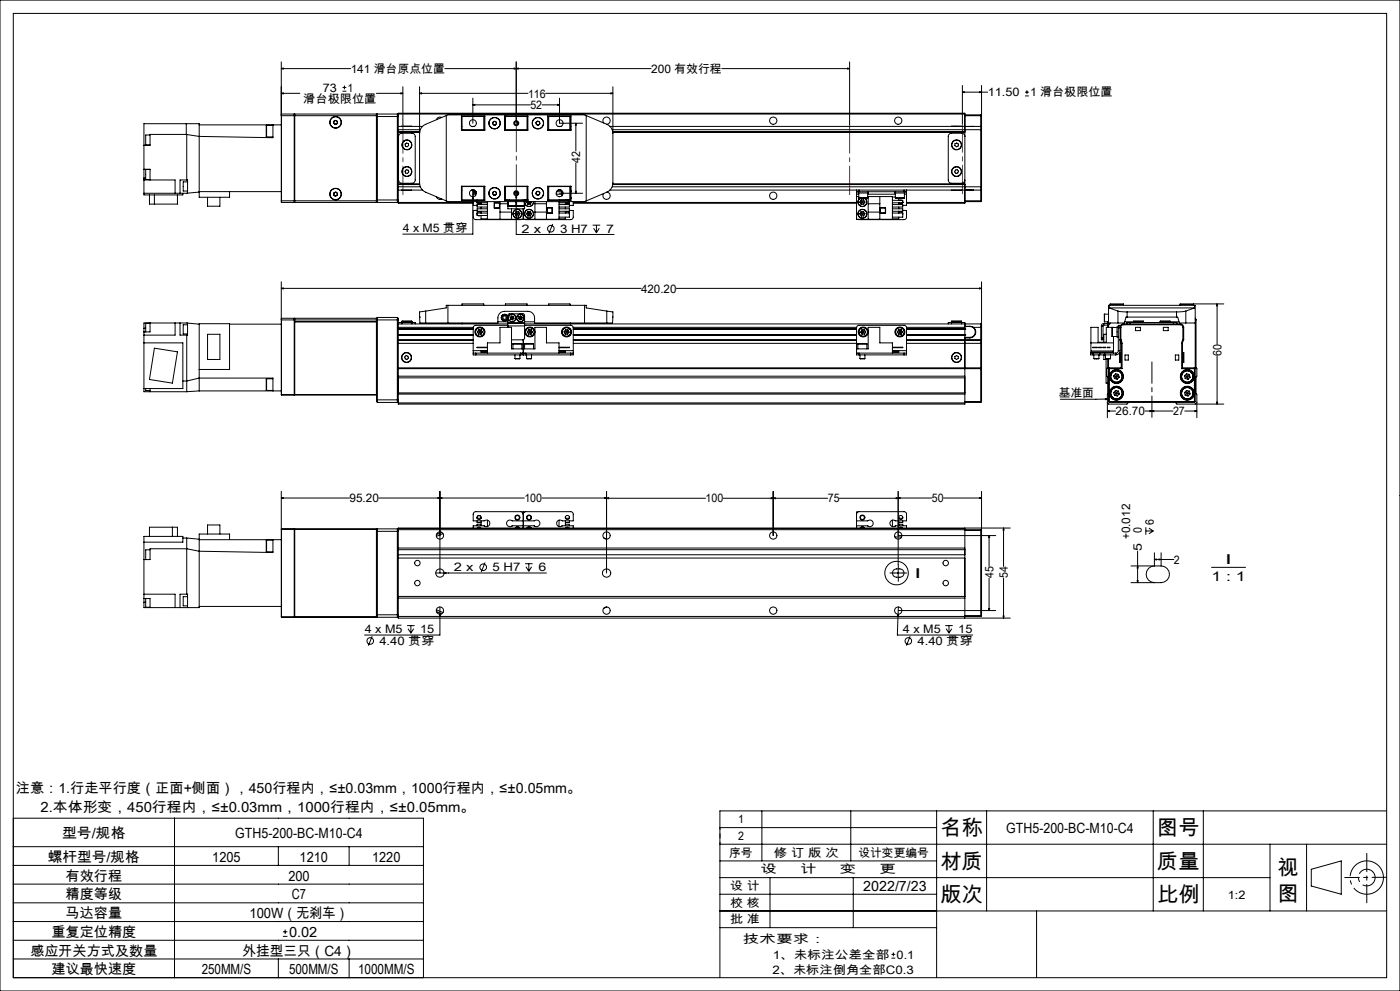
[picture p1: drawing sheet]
<svg xmlns="http://www.w3.org/2000/svg" width="420mm" height="297mm" viewBox="0 0 420 297" stroke-linecap="round" stroke-linejoin="round" font-family="sans-serif">
<g fill="none" stroke="#000" stroke-width=".3">
<path d="M0 0h420v297h-420zM4 4h412v289h-412zM84.4 18.6v41.6M154.9 18.6v18.3M254.9 18.6v18.8M55.9 37.1v3.2M59.8 37.4h24.6M80 37.5v3.5M80 37.5h1.9M81.9 37.4v3.9l-22.1-.4-3.8-.6M84.4 20.6l.6-.2v.3zM84.4 28l.6-.2v.3z"/>
<path d="M84.4 20.6h20.8M84.4 28h5.6M84.5 34.2l-.1 .5h28.5M84.5 34.2v26.5M84.5 34.2h3.8M88.3 34.2v26.5M88.3 34.2l.1 .1M88.4 34.3v26.3M88.4 34.2v26.5M88.4 34.2v.1M88.4 34.2h24.6M100.1 36.8l.4 .4"/>
<path d="M100.3 36.2l-.2 .6M100.9 36.1l.3 .5M100.9 36.1l-.6 .1M101 37.1l-.5 .1M101.2 36.6l-.2 .5M102.8 27.3h1.1M102.8 26.2h1.1M103.3 25.6v1.2M112.9 34.2v.5M112.9 34.7v25.5M112.9 34.2h.1M112.9 28h8"/>
<path d="M113 34.4v.5h6.5M113 34.2v.2M113.2 34.2v26.5M113.2 34.2h6M113.2 34.2l-.2 .2M119.2 34.2v26.5M119.2 34.2l.3 .2M119.5 34.2v-.3h170v.3M119.5 34.4v.5M119.5 34.2v.2M119.5 34.9v25M119.5 37.9h7.3"/>
<path d="M119.5 39.6h6.4M119.5 39.7h6.4M119.5 34.2h170M119.5 38.9h6.6M119.5 39.5h6.4M120.3 27.8l.6 .2-.6 .1zM120.5 37.9h3M120.9 26v11.4M125.9 28l.6-.2v.3zM125.9 26v28.8a3 3 0 0 0 1.8 2.8l6.2 2.6M125.9 28h32.5M132.5 35.2h-.1a1.1 1.1 0 0 0-1.5 .7"/>
<path d="M133.5 20.6h61.8M133.9 34.6l-6.7 2.9a2.94 2.94 0 0 0-1.3 2.5M133.9 34.6v25.6M133.9 34.6l.5-.2h41l.5 .2M138.4 37.9h.2M138.4 34.8h7.1v4.2h-7.1zM138.4 38.9h.2M138.6 38.9h6.9M141.4 37.9h.9M141.9 31.4l.6-.1v.3zM141.9 29.4v7.5M141.9 31.4h17.2"/>
<path d="M145.1 34.9v4M145.5 34.9h-6.9v4.1M147.8 36.9l.3 .5M148.1 37.4h.5M148.1 36.4l-.3 .5M148.1 36.4h.6M148.7 36.4l.2 .5M148.9 36.9l-.3 .5M151.4 34.8h7v4.2h-7zM151.4 34.9h7M151.4 38.9h7M151.6 34.9v4"/>
<path d="M151.7 34.8l.2 .1M154.3 20.4l.6 .2-.6 .1zM154.9 20.6l.6-.2v.3zM158.1 34.9v4M160.8 36.7l.1 .6M160.9 37.3l.6 .2M161.3 36.3l.5 .2M161.3 36.3l-.5 .4M161.8 36.5l.1 .6M161.9 37.1l-.4 .4M162.6 31.4h5.3M163.7 28h20.2"/>
<path d="M164.3 34.9h6.8v4.1M164.3 34.8h7v4.2h-7zM164.3 38.9h6.8M164.6 34.9v4M167.3 31.3l.6 .1-.6 .2zM167.4 37.9h.9M167.9 29.4v7.5h6.9M171 34.9v4M171.1 37.9h.2M171.1 38.9h.2M172.8 36.9v8.4M172.8 36.9l.1 .6h-.3z"/>
<path d="M175.9 34.6l6.7 2.9a2.94 2.94 0 0 1 1.3 2.5M175.9 34.6v25.6M181.1 36.9a1.09 1.09 0 0 1 .3-1.7 1.09 1.09 0 0 1 1.6 .6 1.09 1.09 0 0 1-.9 1.4M183 37.9h108M183.3 27.8l.6 .2-.6 .1zM183.7 38.9h110.5M183.8 39.6h105.7M183.8 39.7h105.7M183.8 39.5h105.7M183.9 26v28.8a3 3 0 0 1-1.9 2.8l-6.1 2.6M216.5 20.6h38.4M254.3 20.4l.6 .2-.6 .1z"/>
<path d="M285.5 37.9h3M288.7 27.6l.6-.1v.3zM288.7 27.6h7.6M288.7 25.6v11.5M289.5 34.2v4.7M289.5 38.9v17.1M289.5 34.7h4.7M289.5 34.4h4.7M291 37.9h-1.5v1M291 37.9h1.1M291 37.9h.1M292.1 37.9h-1.1"/>
<path d="M292.1 37.9h2.1M293.9 27.5l.6 .1-.6 .2zM294.2 37.9v1M294.2 37.9l.3 .2M294.2 38.9h.3M294.2 34.4l.3 .2-.3 .1M294.2 34.4v.3M294.2 34.7v3.2M294.2 38.9v17.1M294.5 38.1v.8M294.5 38.9v17.1M294.5 25.6v12.5"/>
<path d="M307.5 28.7h1.1M307.5 27.6h1.1M308.1 27.1v1.1M43.2 50.7v2.7M43.2 50.7v-13.6h16.6v22h9.1v-1.7M43.2 53.4v5h11.7v-.5M43.2 53.9h9.3v4M43.2 50.7h1.8v3.2M43.2 53.4h.5M44.8 58.4v2.8h8.4v-2.8M45 50.8h-1.3v3h1.3M45 40.5h-1.3v3h1.3"/>
<path d="M46.3 58.4v2.8M55.9 40.3h-10.9v3.2h-1.8M55.9 40.3h.1M56 40.3v13.6M56.3 54.5h-1.3v2.8h1.3M56.3 57.9h-13.1M56.3 57.9v-4h-2.3v4M59.8 57.6l-3.5 .3M59.8 57.4h24.6M62.3 59.1v2.7h3.7v-2.7M80 41h1.9M100.1 58.4l.5 .3"/>
<path d="M100.2 57.8l-.1 .6M100.8 57.6l.4 .4M100.8 57.6l-.6 .2M101.1 58.5l-.5 .2M101.2 58l-.1 .5M119.5 59.9v.5M119.5 59.9h-6.5v.5M119.5 55.2h6.4M119.5 57h7.3M119.5 56h6.6M119.5 55.3h6.4M119.9 40.2l.5-.3h3.2a.96 .96 0 0 1 1 1v13a.96 .96 0 0 1-1 1h-3a1.02 1.02 0 0 1-1-1v-13z"/>
<path d="M120.5 57h3M121.5 43.2l.5-.3 .5 .2 .1 .5-.5 .4-.5-.2zM121.8 50.9l.6 .1 .2 .5-.3 .5-.6-.1-.2-.5zM130.9 58.9a1.07 1.07 0 0 0 1.6 .7M138.4 57h.2M138.4 55.8h7.1v4.2h-7.1zM138.4 56h.2M138.6 55.8v4.1h6.9M138.6 55.9h6.9M141.4 57h.6M141.9 59l.1 .6h-.3zM141.9 56.9v13.3h-21.1"/>
<path d="M142 57.5h.7M142 57.5v.7M142 57v.5M142 58.2v.8M142 59.9v.1M142 58.2h.6M142 57h.3M142.5 57.5v.4h.4M142.6 57.9v.8M142.7 57.3v.2M142.7 57.5h.1M143.1 59.9v.1"/>
<path d="M145.1 55.9v4M147.8 58l.3 .4M148.1 57.4l-.3 .6M148.1 58.4h.6M148.6 57.4l.3 .5M148.6 57.4h-.5M148.9 57.9l-.2 .5M151.4 55.8h7v4.2h-7zM151.4 59.9h7M151.4 55.9h7M151.6 55.9v4M151.9 59.9l-.2 .1"/>
<path d="M152.4 59.9v.1M152.9 59.9v.1M154.4 57.9h1M154.7 57.5h.4M154.9 58.7l.1 .6h-.3zM154.9 57.2v13.1h29.3M156.9 59.9v.1M157.4 59.9v.1M157.6 59.9l-.1 .1M158.1 55.9v4M158.3 59.9v.1M158.3 59.9l.1 .1"/>
<path d="M160.8 58.1l.4 .4M161 57.5l-.2 .6M161.5 57.4l.4 .4M161.5 57.4l-.5 .1M161.7 58.3l-.5 .2M161.9 57.8l-.2 .5M164.3 55.8h7v4.2h-7zM164.3 55.9h6.8M164.6 55.9v4M166.9 58.2h1.7M166.9 57.5h1.9M167.4 57h.9"/>
<path d="M167.5 58.9h.2M167.7 59.9v.1M167.9 57.9h6.9M168.5 57.5v.4h.4M168.6 57.9v.8M169.6 59.9v.1M171 55.9v4M171.1 59.4h.2M171.1 59.3h.2M171.1 55.8v4.1h-6.8M171.1 57h.2M171.1 57.5h.2"/>
<path d="M171.1 57.9h.2M171.1 56h.2M171.2 57v.5M171.3 59.4h.1M172.6 57.3h.3l-.1 .6zM172.8 48.8v9.1M182.1 57.6a1.1 1.1 0 0 1 .9 1.4 1.1 1.1 0 0 1-1.5 .6 1.1 1.1 0 0 1-.4-1.6M183 57h74.7M183.7 56h110.5M183.8 55.2h105.7M183.8 55.3h105.7M257 57.5h.7"/>
<path d="M257 57.5v.7M257 58.2v7.5h10.7v-6.8h-7.4M257 57v.5M257 58.9h.6M257 58.2h.6M257.5 57.5v.4h3v-.4M257.6 59.3h2.7M257.6 57.9v1.4M257.7 57v.5M257.7 57h13.5M257.7 57.5h13.5M258.1 59.4a1.35 1.35 0 0 0-.4 2 1.35 1.35 0 0 0 2.1 0 1.35 1.35 0 0 0-.5-2"/>
<path d="M258.2 59.4a1.3 1.3 0 0 0-.5 2 1.3 1.3 0 0 0 2.1 0 1.3 1.3 0 0 0-.6-2M258.3 59.9l-.3 .7M258.3 59.9l.8 1.3M259.1 59.9h-.8M259.1 59.9l.4 .7M259.1 59.9l-.8 1.3M260.3 57.9v1.4M260.3 58.2h8.3M260.5 58.9v6.8M263.9 58.9v6.8M267.7 59.1h.9M268.5 57.5v.4h3v-.4"/>
<path d="M268.6 59.3l.1 .1M268.6 59.3h2.7M268.6 57.9v1.4M268.7 59.4h.1M269.6 59.4v.6M271.2 57.5h.8M271.2 57h.8M271.2 57v.5M271.3 59.3l-2.6 .1M271.3 57.9v1.4M271.3 58.2h.7M272 57.5v.7"/>
<path d="M272 57v.5M272 58.2v3.4h-1.2M272 57h19M285.5 57h3M286.5 43.1l.5-.2 .5 .3-.1 .6-.5 .2-.4-.4zM286.6 51l.6-.1 .3 .4-.2 .6-.5 .1-.4-.5zM289.5 40.9a.96 .96 0 0 0-1-1h-3a.96 .96 0 0 0-1 1v13a.96 .96 0 0 0 1 1h3a.96 .96 0 0 0 1-1M289.5 56v4.7M289.5 56v.9h1.5M291 56.9l1.1 .1M291 57h1.1M291 56.9v.1"/>
<path d="M292.1 57h2.1M294.2 56h.3M294.2 56v1M294.2 57v3.2M294.5 56v.7M294.5 56.7l-.3 .3M294.5 56.7v3.5M84.4 60.2l.1 .5M84.4 60.2h28.5M84.5 60.7h3.8M88.4 60.6h.1M88.4 60.6l-.1 .1"/>
<path d="M88.4 60.6v.1M88.4 60.7h24.5M112.9 60.2v.5M112.9 60.6h.1M113 60.4v.2M113 60.6l-.1 .1M113 60.4l.2 .3M113.2 60.7h6M119.5 60.7v.2h22.5M119.5 60.4v.3M119.5 60.7h22.5M119.5 60.4l-.3 .3"/>
<path d="M133.9 60.2l.5 .2h41l.5-.2M142 60.4v1.2h1.1M143.1 60.7h.1M143.1 60.8a.64 .64 0 0 0 .6 .4 .64 .64 0 0 0 .6-.4v.5M143.1 63.1h-1.1v2.3l.7 .4 13.9-.1M143.1 60.4v.3zM143.1 63.8v.8h3.1M143.1 60.8h3.1M143.1 63.8h3.1M143.1 63.9v.3M143.2 60.9h1.1M143.4 64.6h.6"/>
<path d="M144.3 63.3v.5a.66 .66 0 0 0-.6-.3 .66 .66 0 0 0-.6 .3M144.3 62.1v.5M144.3 64.6v1h1.9M146.2 60.4v5.3h21.5v-5.3M146.2 61.3h-3.1v.8h3.1M146.2 62.6h-3.1v.7h3.1M148.3 60.8h1.6v1.6h-1.6zM148.3 60.8h1.5M148.3 62.3h1.5M150 60.4v5.3M150 61.1h2.4M150 63.6h3.5"/>
<path d="M152.4 60.4v.3M152.4 61.8v.8h5v-.8M152.4 60.7v1.1M152.4 61.8h5M152.4 60.7h.1M152.5 61.6h.1M152.5 61.6h2.3M152.5 60.4v1.2M153.5 62.6v3.1M154.5 64.1l.3 .6M154.5 64.1h1.5M154.8 61.6l-2.3 .1"/>
<path d="M154.8 60.4v1.2M154.8 60.7h.2M154.8 63.4h.8M154.8 63.4l-.3 .7M154.8 64.7h.8M154.8 63.4l.4 .7M155 61.6l1.3 .1M155 61.6h1.3M155 60.4v1.2M155.2 64.1l-.4 .6M155.2 64.1l.4 .6M155.6 63.4l.4 .7"/>
<path d="M155.6 63.4l-.4 .7M156 64.1l-.4 .6M156.3 61.6h1M157 62.6v3.1M157.3 61.6l-1 .1M157.3 60.4v1.2M157.3 60.7h.1M157.4 60.7v1.1M157.4 60.4a1.31 1.31 0 0 0 1.3 1.5 1.31 1.31 0 0 0 1.4-1.5 1.35 1.35 0 0 1-1.4 1.5 1.35 1.35 0 0 1-1.3-1.5v.3M158 60.6h1.5M158 64.1h1.5M158 60.6l.4 .6"/>
<path d="M158 64.1l.4 .6M158 60.4v.2M158.3 63.4h.8M158.3 63.4l-.3 .7M158.3 63.4l.4 .7M158.4 61.2h.7M158.4 64.7h.7M158.6 60.4l.1 .2M158.7 60.6l-.3 .6M158.7 60.6l.4 .6M158.7 64.1l-.3 .6M158.7 64.1l.4 .6"/>
<path d="M158.8 60.4l-.1 .2M159.1 63.4l.4 .7M159.1 63.4l-.4 .7M159.4 60.4l.1 .2M159.5 60.6l-.4 .6M159.5 64.1l-.4 .6M160.5 60.4v5.3M160.5 61.1h3.4M160.5 63.6h3.4M163.9 60.4v5.3M164.1 62.3h1.6v1.6h-1.6zM164.1 62.3h1.5v1.5h-1.5"/>
<path d="M165.8 67.1l-1.1 2.9M167.7 61.3h3.1v.8h-3.1M167.7 62.6h3.1v.7h-3.1M167.7 60.8h3.1M167.7 63.8h3.1M169.6 63.3l.1 .5a.63 .63 0 0 1 .5-.3 .63 .63 0 0 1 .6 .3M169.6 62.1v.5M169.6 65.1v.5h-1.9M169.7 60.9h1M169.9 60h.7M170.8 60h.1M170.8 60.8a.61 .61 0 0 1-.6 .4 .61 .61 0 0 1-.5-.4l-.1 .5"/>
<path d="M170.8 60.4v.3zM170.8 63.9v.3M170.8 63.1h1.2l-.1 2.3-.7 .4-13.9-.1M170.8 63.8v1.3h-3.1M170.8 60.7h.1M172 60.4v1.2h-1.2M172 60.9h85M172 60.7h85M177.8 67.5h2.3M178.1 68.4l.8 1.3M178.9 67.5v2.2M179.8 68.4l-.9 1.3"/>
<path d="M258 60.6h1.5M258 60.6l.3 .6M258 64.1l.4 .6M258.3 63.4h.8M258.3 63.4l-.3 .7M258.3 63.4l.8 1.3M258.7 64.1h.8M258.7 64.1h-.7M258.7 64.1l-.3 .6M259.1 63.4l.4 .7M259.1 63.4l-.4 .7M259.1 61.2h-.8"/>
<path d="M259.1 64.7h-.7M259.5 60.6l-.4 .6M259.5 64.1l-.4 .6M260.5 61.1h3.4M260.5 63.6h3.4M264.1 62.3h1.6v1.6h-1.6zM264.1 62.3h1.5v1.5h-1.5zM267.7 60h3.1v.8M267.7 61.3h3.1v.8h-3.1M267.7 62.6h3.1v.7h-3.1M267.7 60.8h3.1M267.7 63.8h3.1"/>
<path d="M269.6 63.3v.5a.63 .63 0 0 1 .6-.3 .63 .63 0 0 1 .6 .3M269.6 62.1v.5M269.6 65.1v.5h-1.9M269.7 60.9h1M269.9 60h.6M270.8 60.8a.61 .61 0 0 1-.6 .4 .61 .61 0 0 1-.6-.4v.5M270.8 60.4v.3M270.8 63.9v.3M270.8 63.1h1.2l-.1 2.3-.7 .4-13.8-.1M270.8 60.7h.1M270.8 63.8v1.3h-3.1M272 60.7h17.5"/>
<path d="M289.5 60.7v.2h-17.5M289.5 60.2h4.7M289.5 60.4h4.7M294.2 60.2h.3M294.2 60.2v.2M294.5 60.2l-.3 .2M43.2 98.4v1.1M43.2 99.5v17.9h12.8M43.2 98.4h.5M45 96.9h-1.3v2.6M45 96.8v2.7h-1.8M52.5 96.8v3.6h-9.3"/>
<path d="M54 96.8v3.6h2.3v-3.6M56.3 97.3h-1.3v2.8h1.3M56.3 96.8h-13.1v1.6M56.3 96.8l3.5 .4M68.9 97.2h15.5M84.4 86.4l.6-.1v.3zM84.4 84.5v33.8M84.4 86.4h107.9M84.5 95.4v23M84.5 95.4l-.1 .5h35.1M84.5 95.4h3.8M88.3 95.4v23"/>
<path d="M88.3 95.4l.1 23h24.6M88.4 96.4h24.6zM112.9 95.4v.5M112.9 95.4h-24.5l-.1 23M112.9 95.9l.1 23.9M113 95.4v.5M113.2 95.1v25.5M113.2 95.1h6M113.2 95.1l-.2 .3M119.2 95.1v25.5M119.2 95.1l.3 .3v.5M119.5 95.9v14.3"/>
<path d="M119.5 97.1h32.9M119.5 98.6h22.5M119.5 98.7h22.5M119.5 98.1h22.5M119.5 98.5h22.5M120.6 96.6l.1 .1M120.6 96.3h3M120.6 96.7h-1v.4M120.6 96.6h3M120.6 96.3v.3M120.6 96.7v.4M120.6 96.7h3"/>
<path d="M123.6 96.6l-.1 .1M123.6 96.7h1v.4M123.6 96.3v.3M123.6 96.7v.4M125.9 95l.1 1.8h1.7M125.9 95h.1M127.7 96.8h21.7a3.2 3.2 0 0 1 .6-2.9l.6-.5 .8-.1h7a1.99 1.99 0 0 1 2 2v1.5h21.6M127.7 93.2l-1.8 .3v1.5M127.7 93.2l6.2-.9v-.8h42v.8l6.1 .9M127.7 93.2v3.6M134.4 91.5v5.3M138.6 91.5v-.4h6.5v.4"/>
<path d="M138.6 96.8v.3M143.2 99.4l.3 .7M143.2 99.4l.8 .1M143.7 98.8l.7 .1M143.7 98.8l-.5 .6M143.7 98.8l.3 .7M144 99.5l.7 .1M144 99.5l-.5 .6M144 99.5l.3 .7M144.4 98.9l.3 .7M144.4 98.9l-.4 .6M144.7 99.6l-.4 .6"/>
<path d="M149.4 96.4h3M151.6 91.5v-.4h6.5v.4M152.4 96.9v.8M152.4 96.7v.2M152.4 96.7v-2.3l.4-.4 4.4 .1 .2 .3v2.3M152.4 97.5l-10.1 .1-.3 .6v6.9M152.4 96.7h5M152.4 96.9h5M152.4 97.7h5M152.4 97.7v.4M153.1 95.1l.1 .6M153.1 95.1l.5 .2"/>
<path d="M153.2 95.7l.5 .1M153.5 94.7l.6 .2M153.5 94.7l-.4 .4M153.5 94.7l.2 1.1M153.6 95.3l-.4 .4M153.6 95.3l.6 .2M154.1 94.9l.1 .6M154.1 94.9l-.5 .4M154.2 95.5l-.5 .3M155.6 95.5l.4 .3M155.7 94.9l-.1 .6M155.7 94.9l.4 .4"/>
<path d="M156.1 95.3l.5 .4M156.1 95.3l-.5 .2M156.2 94.7l-.5 .2M156.2 94.7l.5 .4M156.2 94.7l-.2 1.1M156.6 95.7l-.6 .1M156.7 95.1l-.1 .6M156.7 95.1l-.6 .2M157.4 96.9v.8M157.4 97.7l-.2 4-.3 .1h-3.4M157.4 96.7v.2M157.4 97.6l14.1-.1 .5 .7v6.9"/>
<path d="M157.4 97.1h136.8M157.4 96.4h3M158.2 99.4l.3 .7M158.2 99.4l.8 .1M158.6 98.8l.8 .1M158.6 98.8l-.4 .6M158.6 98.8l.4 .7M159 99.5l.7 .1M159 99.5l-.5 .6M159 99.5l.3 .7M159.4 98.9l.3 .7M159.4 98.9l-.4 .6"/>
<path d="M159.7 99.6l-.4 .6M164.6 91.5v-.4h6.4l.1 .4M169.2 99.4l.3 .7M169.2 99.4l.8 .1M169.7 98.8l.7 .1M169.7 98.8l-.5 .6M169.7 98.8l.3 .7M170 99.5l.7 .1M170 99.5l-.5 .6M170 99.5l.3 .7M170.4 98.9l.3 .7M170.4 98.9l-.4 .6"/>
<path d="M170.7 99.6l-.4 .6M171.1 96.8v.3M171.9 98.1h85.1M172 98.6h85M172 98.7h85M172 98.5h85M175.4 91.5v5.3M182 93.2l1.9 .3-.1 3.3h-1.8M182 93.2v3.6M202.9 86.4h91.6M258.2 99.6l.4 .6M258.6 98.9l-.4 .7"/>
<path d="M258.6 98.9l.4 .6M259 99.5l-.8 .1M259 99.5l-.4 .7M259 99.5l.4 .6M259.3 98.8l-.7 .1M259.3 98.8l.4 .6M259.3 98.8l-.3 .7M259.7 99.4l-.3 .7M259.7 99.4l-.7 .1M269.2 99.5h.8M269.2 99.5l.4 .7M269.6 98.8h.8"/>
<path d="M269.6 98.8l-.4 .7M269.6 98.8l.4 .7M270 99.5l-.4 .7M270 99.5l.3 .7M270 99.5h.7M270.4 98.8l.3 .7M270.4 98.8l-.4 .7M270.7 99.5l-.4 .7M272 98.6h17.5M272 98.7h17.5M272 98.1h17.5M272 98.5h17.5"/>
<path d="M285.5 96.6v.1M285.5 96.3h3M285.5 96.7h-1v.4M285.5 96.6h3M285.5 96.3v.3M285.5 96.7v.4M285.5 96.7h3M288.5 96.6l-.1 .1M288.5 96.7h1v.4M288.5 96.3v.3M288.5 96.7v.4M289.5 97.1v1"/>
<path d="M289.5 98.5v.1M289.5 98.6h.1M289.5 97.1v.7h1.5M289.5 98.1v.4M289.5 98.6v1.8M289.5 97.9h1.5M291 97.9a1.62 1.62 0 0 1 1.6 1.6 1.62 1.62 0 0 1-1.6 1.6M291 97.8l1.1 .3M291 97.8v.1M292.1 98.1a1.77 1.77 0 0 1 .6 2 1.77 1.77 0 0 1-1.7 1.2M292.1 98.1h2.1M293.9 86.3l.6 .1-.6 .2z"/>
<path d="M294.2 97.1v1M294.2 97.1l.3 .2v.8h-.3M294.2 98.1v3.7M294.5 84.5v17.3M330.4 97.7h.5M330.4 97.7v3.6M330.9 97.7v3.6M331.2 96.9l-.6 .3-.2 .5M331.2 97.4l-.3 .3M331.2 96.9v.5M331.3 94.2l.1 2.2M331.3 94.2h.1"/>
<path d="M331.4 94.2h-.1M331.4 94.2v2.2M331.4 96.4h1.2M331.4 94.2h1.2M332.3 96.4v1.7M332.6 96.7l-.2 .2h-1.2M332.6 97.4v.7M332.8 92.3h25.6M332.8 92.3l2.6 .9M332.8 91.5v.8M333.1 96.8l-.5 .6h-1.4M333.1 91.5v-.4h3.9v.4"/>
<path d="M333.1 91.3h3.9M333.7 98.1v2.8M333.7 98.1h1.4M334 98.1h-2.1v4.5h-2.5v-4.5h-2.1v7.7M335.4 93.2l2.7 .3M335.4 96.8h-2.8v-5.3h26v18.7M335.4 93.2v3.6M335.5 98h-.4v3h.4M335.5 98.2h.5M335.5 98.2v6.9M336 98.1v-.6h-.5v.7M336 98.1h.3"/>
<path d="M336 98.1v7M336.3 98.1v3.7M337 97.1a1.02 1.02 0 0 0-1 1M337 97.1v.2M337 97.3l-.6 .4-.1 .4M337 97.3h17.1M337 97.1h17.1M337.4 96.4h2.6M338.1 95h-.3l-.5 1.8h-1.9M338.1 93.5h14.9M338.1 95h14.9M338.1 93.5v1.5"/>
<path d="M339.1 96.7h-1v.4M339.1 96.7h13M339.1 96.7v.4M340 96.3h3M340 96.6l.1 .1M340 96.6h3M340 96.3v.3M340.6 98.1h1.5v1h-1.5zM343 96.6v.1M343 96.3v.3M348.1 96.3h2.9M348.1 96.6v.1"/>
<path d="M348.1 96.6h2.9M348.1 96.3v.3M349 98.1h1.4v1h-1.4zM351 96.6v.1M351 96.4h2.7M351 96.3v.3M352.1 96.7h1v.4M352.1 96.7v.4M353 95h.3l.5 1.8h1.9M353 93.5v1.5M354 91.3h4.1M354.1 97.1a1.02 1.02 0 0 1 1 1"/>
<path d="M354.1 97.3l.5 .3 .3 .5M354.1 97.1v.2M354.9 98.1h.2M354.9 98.1v3.7M355.1 98.1v3.7M355.7 93.2l-2.7 .3M355.7 96.8h2.9M355.7 93.2v3.6M358.1 91.1v.4M358.4 92.3l-2.7 .9M358.4 91.5v.8M358.6 95.4l.2 .5"/>
<path d="M358.6 95.9h.2M358.8 95.9v14.3M365.1 91.1l.2 .6h-.3zM365.1 91.1v12.1M367.1 91.1h-13.1v.4M43.2 102.8h11.7v13.6h-11.7M43.7 116.4v.6h1.3M45 116.4v1M46.3 104.3l6.9 1.1-1.5 9.4-6.9-1.1zM54.9 114.2h1.1l3.8-.9h22.1v3.9M56 100.4v17M59.8 110.7h9.1v-13.7h-9.1v20.2"/>
<path d="M59.8 117.2h24.6M59.8 117.2l-3.8 .2M62.3 100.2h3.7v7.5h-3.7zM80 113.5v3.5M80 113.5h1.9M80 117h1.9M84.4 118.3l.1 .1M84.5 118.4h3.8M112.9 118.2l-28.5 .1M112.9 118.2l.1 .1M113 119.8l.2 .8M113 119.8h6.5"/>
<path d="M119.5 110.2v.3M119.5 110.5h174.7M119.5 112.7h170M119.5 113.2h170M119.5 110.2h174.7M119.5 117.8h170M119.5 118.1h170M119.5 100.4h22.5M119.5 100.3h22.5M119.5 101.8h22.5M119.5 102.1h22.5M119.5 102.9h22.5"/>
<path d="M119.5 100.5h22.5M121.8 106.6l.6 .1 .1 .6-.4 .4-.5-.1-.2-.6zM142 105.8h.7M142 105.8v.6h.7M142 105.1v.7M142 105.1h4.2M142.7 105.8h13.5M142.7 106.4h13.5M142.7 105.8v.6M143.5 100.1l.8 .1M146.2 105.8v-3h3.8v-4.7h3.5v6.5h7v-6.5h3.4v4.7h3.8v3M146.2 105.2h-1.9v.3h1.9"/>
<path d="M146.2 104.1h-3.1l3.1 .1M153.9 103h.1M153.9 103.1h2.7M153.9 103.1v1.5M153.9 103l2.7 .1M154.5 107.5h1.5M154.5 106.4v1.1M156 106.4v1.1M156.2 105.8h1.5M156.2 106.4h.8M156.2 105.8v.6M156.6 103.1v1.5"/>
<path d="M157 106.4h.7M157 101.8v4.6M157.4 103.1h2.7M157.4 103.1v1.5M157.7 105.8h13.5M157.7 106.4h13.5M157.7 105.8v.6M158 107.5h1.5M158 106.4v1.1M158.5 100.1l.8 .1M159.5 106.4v1.1M160 103l-2.6 .1"/>
<path d="M160.1 103.1h.1M160.1 103.1v1.5M167.7 105.2h1.9v.3h-1.9M167.7 104.1h3.1l-3.1 .1M167.7 105.1h4.3M169.5 100.1l.8 .1M171.2 105.8h.8M171.2 105.8v.6M172 105.8v.6h-.8M172 105.1v.7M172 100.4h85M172 100.3h85"/>
<path d="M172 101.8h85M172 102.1h85M172 102.9h85M172 100.5h85M257 105.8h.7M257 104.6h3.5v-6.5h3.4v4.7h3.8v3M257.4 103.1v1.5M257.4 103.1h.1M257.4 103.1h2.7M257.4 103l2.7 .1M257.4 103v.1M257.7 105.8h13.5"/>
<path d="M257.7 105.8v.6M257.7 106.4h13.5M258 107.5h1.5M258 106.4v1.1M259.4 100.1l-.8 .1M259.5 106.4v1.1M260.1 103.1v1.5M267.7 105.2h1.9v.3h-1.9M267.7 104.1h3.1l-3.1 .1M267.7 105.1h4.3M269.6 100.2h.7M271.2 105.8h.8"/>
<path d="M271.2 105.8v.6M272 105.1v-7l-.4-.5-14-.1-.4 .2-.2 .5v8.2h.7M272 105.8v.6h-.8M272 105.1v.7M272 100.4h17.5M272 100.3h17.5M272 101.8h22.2M272 102.1h22.2M272 102.9h22.2M272 100.5h17.5M286.5 106.9l.5-.3 .5 .3v.6l-.6 .2-.4-.3zM289.5 100.5v20.6h-170v-10.6"/>
<path d="M289.5 100.4v.1M289.5 100.4h.1M289.5 101.1h1.5M289.5 101.3h1.5M291 101.1v.2M294.2 110.2l.3 .2-.3 .1M294.2 110.2v.3M294.2 101.8v.3M294.2 101.8h.3M294.2 102.1v.8M294.2 102.9h.3M294.2 102.9v7.3"/>
<path d="M294.2 110.5v9.8M294.5 101.9l-.3 .2M294.5 101.8v.1M294.5 101.9v1M294.5 102.9v17.4M327.3 102.8h6.7M327.4 105.2h6.5v.3h-6.5zM327.9 104.1l1.2 .1zM327.9 105.8h-.7v.6h.7M327.9 105.8h6.9M327.9 106.4h2M327.9 105.8v.6"/>
<path d="M328.2 107.5h1.5M328.2 106.4v1.1M329.6 104.1l.8 .1zM329.7 106.4v1.1M329.9 106.4h1.5M329.9 105.8v.6M330.4 101.3v.5h.5v-.5M330.4 101.3h.5M330.9 104.1l.8 .1zM331.2 106.4v1.3h1.1M331.4 106.4h3.4M331.4 105.8v.6"/>
<path d="M331.6 119.4l.6 .2-.6 .2zM331.6 107.5h1.6M331.6 106.4v1.1M331.8 107.7v7.1h.5M331.9 100.2h-.7v2.4M332.2 104.1l.8 .1zM332.2 119.6l-14.1 .1M332.3 110.2l-.2 .2v2.3l.5 .5M332.3 110.2h4.1M332.3 107.6v2.6M332.3 113v5M332.6 110.5l.2-.3v.3"/>
<path d="M332.6 110.5h.2M332.6 117.8l-.4 .3v7.1M332.6 107.6v2.6M332.6 110.5v9.8M332.8 110.5h3.8M332.8 110.5v9.8M333.2 106.4v1.1M333.7 100.9h1.4M334 100.9v4.9M334.1 117.6l.2 .9M334.1 117.6l1.7 .5M334.1 112.6l.2 .8"/>
<path d="M334.1 112.6l1.7 .5M334.3 118.5l.9 .2M334.3 113.4l.9 .3M334.7 117l-.6 .6M334.7 117l.8 .2M334.7 117l.2 .9M334.7 112l.8 .2M334.7 112l-.6 .6M334.7 112l.2 .9M334.8 105.8v.6M334.9 117.9l-.6 .6M334.9 117.9l.3 .8"/>
<path d="M334.9 112.9l-.6 .5M334.9 112.9l.3 .8M335.5 105.1l-.2 .5-.5 .2M335.5 105.1h.5M335.5 117.2l.3 .9M335.5 117.2l-.6 .7M335.5 112.2l.3 .9M335.5 112.2l-.6 .7M335.8 118.1l-.6 .6M335.8 113.1l-.6 .6M336 105.7v3M336 105.1a1.33 1.33 0 0 1-1.2 1.3"/>
<path d="M336 108.7h.3M336 105.7h.3M336.1 102.1l.3 .8M336.3 105.7h.1M336.3 101.8h-.3l.1 .3M336.3 101.8v.1M336.3 105.7v3M336.3 101.9l-.2 .2M336.3 101.9l.3 1M336.4 108.6l-.1 .1M336.4 102.9h.2M336.4 110.2l.2 .3"/>
<path d="M336.4 102.9v7.3M336.6 102.9v7.6M337.5 106.4h1v1.5h-1zM352.6 106.4h1v1.5h-1zM354.5 102.9h.3M354.5 110.5h3.8M354.5 102.9v7.6M354.8 108.6v.1M354.8 110.2l-.3 .3M354.8 110.2h4M354.8 102.9v7.3M354.8 105.7h.1"/>
<path d="M354.8 101.9l-.3 1M354.8 101.9l.2 .2M354.8 105.7v3M354.8 108.7h.3M354.8 105.7h.3M354.9 101.8l-.1 .1M354.9 101.8h.2M355 102.1l-.2 .8M355.1 105.7v3M355.1 101.8l-.1 .3M355.4 117.6l.2 .9M355.4 117.6l.8 .3"/>
<path d="M355.4 112.6l.2 .8M355.4 112.6l.8 .3M355.6 118.5l.8 .2M355.6 113.4l.8 .3M356 117l.8 .2M356 117l-.6 .6M356 117l.2 .9M356 112l-.6 .6M356 112l.8 .2M356 112l.2 .9M356.2 117.9l-.6 .6M356.2 117.9l.2 .8"/>
<path d="M356.2 117.9l.8 .2M356.2 112.9l.8 .2M356.2 112.9l-.6 .5M356.2 112.9l.2 .8M356.8 117.2l.2 .9M356.8 117.2l-.6 .7M356.8 112.2l.2 .9M356.8 112.2l-.6 .7M357 118.1l-.6 .6M357 113.1l-.6 .6M358.3 110.5h.3M358.3 110.5v-.3l.3 .3"/>
<path d="M358.3 110.5v9.8M358.6 117.8l.5 .4v7M358.6 110.5v9.8M358.8 110.2l.3 .3v2.2l-.5 .5M358.8 113v5M365.1 106.7v14.4M113.2 120.6h6M119.5 120.8h170M119.5 120.3l-.3 .3M289.5 120.3h4.7M289.5 120.6h4.7M294.2 120.3h.3"/>
<path d="M294.2 120.3v.3M294.5 120.3l-.3 .3M332.2 123.2l.6-.2v.4zM332.2 123.2h2.5M332.6 120.3h.2M332.6 120.3l.2 .3M332.8 120.3v.3M332.8 120.3h25.5M332.8 120.6h25.5M338.6 120.6l-.5 .5h-5.5l-.4-.3M343.5 123.2h8.4M344.9 123l.6 .2-.6 .2z"/>
<path d="M345.5 123.2l.6-.2v.4zM352.6 120.6l.5 .5h14M355.4 123.2h3.7M358.3 120.3v.3M358.3 120.3h.3M358.5 123l.6 .2-.6 .2zM358.6 120.3l-.3 .3M359.1 120.6l-.5 .5M365 120.5h.3l-.2 .6zM51.7 158v2.8M84.4 149.3l.6-.2v.3zM84.4 147.2v37.7"/>
<path d="M84.4 149.3h20.4M84.5 158.5v26.5M84.5 158.5l28.4 .1M84.5 158.5h3.8M88.3 158.5v26.5M88.4 158.5h24.6l-.1 26.5h-24.5zM113 158.6h-.1M113.2 158.5v26.5M113.2 158.5l-.2 .2v.5h6.5M113.2 158.5h6M113.7 149.3h43.6M119.2 158.5v26.5"/>
<path d="M119.2 158.5l.3 .2h174.7M119.5 158.4h170M131.4 149.1l.6 .2-.6 .1zM132 149.3l.6-.2v.3zM132 147.2v24.5M132.5 159.5l-1.6 .7M132.9 159.9l-2 .9M142 158.3v-.7h3.2a1.03 1.03 0 0 0 1.5 0 1.03 1.03 0 0 0 0-1.5 1.03 1.03 0 0 0-1.5 0h-3.2l.1-2.4 .5-.4h13.8l.4 .4 .2 .4 .1-.4 .5-.4h13.8l.4 .4 .2 2.4h-3.3a1.03 1.03 0 0 0-1.4 0 1.03 1.03 0 0 0 0 1.5 1.03 1.03 0 0 0 1.4 0h3.3v.7M143.1 154.9v.4h1.2v-.4M143.1 156.1v.5h1.2M143.2 158.3l.5-.3 .6 .3M143.4 154.6h.6"/>
<path d="M144.3 156.1v1.5M144.3 157.1h-1.2v.5M146.2 155.9v1.9M152.4 156l7.8 .1a1.03 1.03 0 0 1 1.5 0 1.03 1.03 0 0 1 0 1.5 1.03 1.03 0 0 1-1.5 0h-6.5a1.01 1.01 0 0 1-1.5-.1 1.01 1.01 0 0 1 .2-1.5zM154.6 158.3l.1-.2a.72 .72 0 0 1 1.2 .2M154.7 158.3l.5-.3 .5 .3M156.6 153.5h.7M157 153.5v4.8M158 158.3l.2-.2a.72 .72 0 0 1 1.2 .2M158.2 158.3l.5-.3 .5 .3M162.6 149.3h19.4M167.7 155.9v1.9"/>
<path d="M169.6 154.9v.4h1.2v-.4M169.6 156.1v1.5M169.6 157.1h1.2v.5M169.7 158.3l.5-.3 .5 .3M170.8 156.1v.5h-1.2M181.4 149.1l.6 .2-.6 .1zM182 149.3l.6-.1v.3zM182 147.2v24.5M182 149.3h29.7M217 149.3h31.3M231.4 149.2l.6 .1-.6 .2zM232 149.3l.6-.1v.3z"/>
<path d="M232 147.3v13.2M251.8 149.3h17.7M257 156.1h3.2a1.03 1.03 0 0 1 1.5 0 1.03 1.03 0 0 1 0 1.5 1.03 1.03 0 0 1-1.5 0h-3.2M257 154.1l.2-.5 .4-.3h13.8l.5 .4 .1 2.4h-3.3a1.03 1.03 0 0 0-1.4 0 1.03 1.03 0 0 0 0 1.5 1.03 1.03 0 0 0 1.4 0h3.3v.7M257.4 153.5h-.4v4.8M258.1 158.3l.1-.2a.72 .72 0 0 1 1.2 .2M258.2 158.3l.5-.3 .5 .3M267.7 155.9v1.9M268.9 149.2l.6 .1-.6 .2zM269.5 149.3l.6-.2v.3zM269.5 147.2v22.1M269.5 149.3h10"/>
<path d="M269.6 154.9v.4h1.2v-.4M269.6 156.1v1.5M269.6 157.1h1.2v.5M269.7 158.3l.5-.3 .5 .3M270.8 156.1v.5h-1.2M283.1 149.3h11.4M289.5 158.3v26.9M289.5 159h4.7M293.9 149.1l.6 .2-.6 .1zM294.2 158.7l.3 .2-.3 .1M294.2 158.7v.3M294.2 159v25.5"/>
<path d="M294.5 147.2v37.3M301.1 158.3v11.5M301.1 158.3l.1 .6h-.3zM303.1 158.3h-183.6v26.9h183.6M343.7 158v2.3M343.7 159.1h2.3M344.7 158.3l1.3 .8M346 159.1l-1.3 .9M43.2 179.4v1.1M43.2 162.5h11.7v-1.7h-11.7v18.6M43.2 178.1h9.3v4M43.2 179.4h1.8v2.7"/>
<path d="M43.7 179.4v2.6h1.3M44.8 160.8v-2.8h8.4v2.8M45 164.8h-1.3v2.9M54.9 161.3h1.1M56 161.3v16.8M56 161.3l3.8 .3M56.3 178.8h-1.3v2.8h1.3M59.8 161.7h24.6M62.3 160.1v-2.8h3.7v2.8M68.9 161.7v-1.6h-9.1v22h-16.6v-1.6M80 161.9v3.5M80 161.9h1.9"/>
<path d="M80 165.4h1.9M81.9 161.7v3.9l-22.1-.4-3.8-.7h-11v3.2h-1.8M119.5 167.2h170M119.5 166.3h.1M119.5 164.7h170M119.5 179.2h170M119.5 178.7h170M119.5 164.2h170M119.5 166.3h170M130.7 171.7h33.2M133.2 171.7l.6-.1v.3zM145.5 168.6l-1.1 2.8"/>
<path d="M157.5 168.9h2.3M157.8 169.9l.8 1.3M158.6 168.9v2.3M159.5 169.9l-.9 1.3M181.1 161.2l.9 .4M268.1 170.8a2.17 2.17 0 0 1 3 .5 1.25 1.25 0 0 1-1.1 1.7h-1a1.28 1.28 0 0 1-1.2-.8 1.28 1.28 0 0 1 .3-1.4zM268.2 171.7h2.5M268.5 160.9h2M269.5 170.5v2.5M269.5 160.5h29.2M296.7 160.5v9.3M296.7 173.3v9.7"/>
<path d="M296.7 160.5l.2 .6h-.3zM301.1 173.3v11.9M339.3 169.6h9M341.1 174h.4l-.2 .6zM341.3 165.2v9.4M341.3 169.6l.2 .6h-.4zM346.3 167.7l.6-.2v.3zM346.3 165.7v3.9a2.5 2.5 0 0 0-2.4 2.5 2.5 2.5 0 0 0 2.4 2.5M346.3 167.7h5.8M347.7 167.5l.6 .2-.6 .1zM348.3 165.7v3.9M348.3 169.6a2.5 2.5 0 0 1 2.5 2.5 2.5 2.5 0 0 1-2.5 2.5h-9"/>
<path d="M363.5 170h10.2M43.2 180.5h.5M54 182.1v-4h2.3v4M59.8 181.7h24.6M84.4 184.9l.1 .1M84.5 185h3.8M111.7 190.7l-1.2 2.8M112.9 184.9h-28.5M112.9 184.9h.1M113.2 185h6M119.5 184.3h-6.5v.4l.2 .3M122.1 187.5h2.3"/>
<path d="M122.4 188.4l.9 1.4M123.3 187.5v2.3M124.1 188.4l-.8 1.4M130.9 183.3l1.6 .7M130.9 182.7l2 .9M132 184.1l.1 .6h-.3zM132 181.9v8.4h-22.6M182 181.9l-.9 .4M269.4 184.1l.2 .6h-.4zM269.4 184.1l-.2 6.2h22.6M269.5 183h29.2M269.5 181.9l-.1 2.2"/>
<path d="M273.1 190.7l-1.2 2.8M283.6 187.5h2.2M283.8 188.4l.9 1.4M284.7 187.5v2.3M285.5 188.4l-.8 1.4M289.5 184.5h4.7M294.2 184.5v.2M294.2 184.5h.3M294.2 184.7h-174.7l-.3 .3M294.5 184.5l-.3 .2M296.6 182.4h.3l-.2 .6zM300.9 184.6h.3l-.1 .6z"/>
<path d="M4 245.2h123v47.8M4 253.7h123M4 259.4h123M52.4 245.2v47.8M83.5 253.7v5.7M104.7 253.7v5.7M216 253h200M216 248h65M216 258h65M228.6 243v15M255.2 243v15M281 243v50"/>
<path d="M296 243v30M346 243v30M361 243v30M381 253v20M392 253v20M416 243h-200v50M4 265h123M4 270.6h123M4 276.2h123M84.9 279.3h1.3M85.5 278.6v1.3M216 278h65"/>
<path d="M216 273h200M216 263h165M216 268h65M231 263v15M256 263v15M311 273v20M393.4 260.5l9-2.5v10l-9-2.5zM4 281.8h123M4 287.4h123M83.5 287.4v5.6M84.9 280.6h1.3M104.7 287.4v5.6"/>
<path d="M267.4 287.2h1.2M267.4 286h1.2M268 285.5v1.1"/>
<circle cx="100.7" cy="36.7" r="1.75"/>
<circle cx="100.7" cy="36.7" r="1.69"/>
<circle cx="141.9" cy="36.9" r="1.06"/>
<circle cx="148.4" cy="36.9" r="1.68"/>
<circle cx="148.4" cy="36.9" r="1.72"/>
<circle cx="154.9" cy="36.9" r=".75"/>
<circle cx="154.9" cy="36.9" r=".5"/>
<circle cx="161.4" cy="36.9" r="1.68"/>
<circle cx="161.4" cy="36.9" r="1.72"/>
<circle cx="167.9" cy="36.9" r="1.06"/>
<circle cx="232" cy="36.2" r="1.11"/>
<circle cx="269.5" cy="36.2" r="1.11"/>
<circle cx="100.7" cy="58.2" r="1.68"/>
<circle cx="100.7" cy="58.2" r="1.74"/>
<circle cx="122.1" cy="51.4" r="1.5"/>
<circle cx="122.1" cy="51.4" r="1.42"/>
<circle cx="122.1" cy="43.4" r="1.49"/>
<circle cx="122.1" cy="43.4" r="1.42"/>
<circle cx="141.9" cy="57.9" r="1.06"/>
<circle cx="148.4" cy="57.9" r="1.68"/>
<circle cx="148.4" cy="57.9" r="1.73"/>
<circle cx="154.9" cy="57.9" r=".75"/>
<circle cx="154.9" cy="57.9" r=".5"/>
<circle cx="161.4" cy="57.9" r="1.73"/>
<circle cx="161.4" cy="57.9" r="1.69"/>
<circle cx="167.9" cy="57.9" r="1.06"/>
<circle cx="232" cy="58.7" r="1.1"/>
<circle cx="287" cy="51.4" r="1.5"/>
<circle cx="287" cy="43.4" r="1.42"/>
<circle cx="287" cy="43.4" r="1.5"/>
<circle cx="287" cy="51.4" r="1.42"/>
<circle cx="155.2" cy="64.1" r="1.3"/>
<circle cx="155.2" cy="64.1" r="1.35"/>
<circle cx="158.7" cy="64.1" r="1.3"/>
<circle cx="158.7" cy="64.1" r="1.36"/>
<circle cx="165.2" cy="68.6" r=".98"/>
<circle cx="258.7" cy="64.1" r="1.3"/>
<circle cx="258.7" cy="64.1" r="1.35"/>
<circle cx="144" cy="99.5" r="1.3"/>
<circle cx="144" cy="99.5" r="1.5"/>
<circle cx="151.4" cy="95.2" r=".51"/>
<circle cx="151.4" cy="95.2" r=".98"/>
<circle cx="151.4" cy="95.2" r=".84"/>
<circle cx="153.6" cy="95.3" r="1.1"/>
<circle cx="153.6" cy="95.3" r="1.14"/>
<circle cx="156.1" cy="95.3" r="1.09"/>
<circle cx="156.1" cy="95.3" r="1.15"/>
<circle cx="159" cy="99.5" r="1.31"/>
<circle cx="159" cy="99.5" r="1.5"/>
<circle cx="170" cy="99.5" r="1.3"/>
<circle cx="170" cy="99.5" r="1.36"/>
<circle cx="170" cy="99.5" r="1.5"/>
<circle cx="259" cy="99.5" r="1.29"/>
<circle cx="259" cy="99.5" r="1.48"/>
<circle cx="259" cy="99.5" r="1.35"/>
<circle cx="270" cy="99.5" r="1.36"/>
<circle cx="270" cy="99.5" r="1.5"/>
<circle cx="270" cy="99.5" r="1.3"/>
<circle cx="122" cy="107.1" r="1.43"/>
<circle cx="122" cy="107.1" r="1.5"/>
<circle cx="287" cy="107.1" r="1.5"/>
<circle cx="287" cy="107.1" r="1.43"/>
<circle cx="334.9" cy="112.8" r="1.7"/>
<circle cx="334.9" cy="117.8" r="2.01"/>
<circle cx="334.9" cy="112.8" r="1.75"/>
<circle cx="334.9" cy="117.8" r="1.71"/>
<circle cx="334.9" cy="117.8" r="2.11"/>
<circle cx="334.9" cy="112.8" r="2.11"/>
<circle cx="334.9" cy="117.8" r="1.76"/>
<circle cx="334.9" cy="112.9" r="2"/>
<circle cx="356.2" cy="117.8" r="2.01"/>
<circle cx="356.2" cy="112.8" r="1.75"/>
<circle cx="356.2" cy="117.8" r="1.76"/>
<circle cx="356.2" cy="112.9" r="2"/>
<circle cx="356.2" cy="112.8" r="1.69"/>
<circle cx="356.2" cy="117.8" r="2.1"/>
<circle cx="356.2" cy="112.8" r="2.1"/>
<circle cx="356.2" cy="117.8" r="1.7"/>
<circle cx="143.7" cy="155.1" r=".63"/>
<circle cx="155.2" cy="155.1" r=".75"/>
<circle cx="155.2" cy="155.1" r=".6"/>
<circle cx="158.7" cy="155.1" r=".75"/>
<circle cx="158.7" cy="155.1" r=".59"/>
<circle cx="170.2" cy="155.1" r=".63"/>
<circle cx="258.7" cy="155.1" r=".75"/>
<circle cx="258.7" cy="155.1" r=".6"/>
<circle cx="270.2" cy="155.1" r=".63"/>
<circle cx="125.2" cy="168.8" r=".82"/>
<circle cx="125.2" cy="174.8" r=".82"/>
<circle cx="132" cy="171.8" r="1.25"/>
<circle cx="132" cy="160.5" r="1.1"/>
<circle cx="145" cy="170" r=".98"/>
<circle cx="182" cy="160.5" r="1.1"/>
<circle cx="182" cy="171.8" r="1.26"/>
<circle cx="232" cy="160.5" r="1.11"/>
<circle cx="269" cy="171.8" r="3.5"/>
<circle cx="269.5" cy="160.5" r="1.11"/>
<circle cx="283.7" cy="168.8" r=".82"/>
<circle cx="283.7" cy="174.8" r=".82"/>
<circle cx="111.1" cy="192.1" r="1"/>
<circle cx="132" cy="183" r="1.09"/>
<circle cx="182" cy="183" r="1.09"/>
<circle cx="232" cy="183" r="1.1"/>
<circle cx="269.5" cy="183" r="1.1"/>
<circle cx="272.5" cy="192.1" r=".98"/>
</g>
<path d="M412.4 262.3a2.5 2.5 0 0 0-4.1-1.1 2.5 2.5 0 0 0 1 4.2 2.5 2.5 0 0 0 3.2-2.9l-.1-.2" fill="none" stroke="#000" stroke-width=".3" stroke-dasharray="30.5 1.3 1.3 1.3" stroke-dashoffset="24.5" stroke-linecap="butt"/>
<path d="M414.8 261.5a5 5 0 0 0-8.3-2 5 5 0 0 0 2.2 8.3 5 5 0 0 0 6.2-6l-.1-.3" fill="none" stroke="#000" stroke-width=".3" stroke-dasharray="30.5 1.3 1.3 1.3" stroke-dashoffset="16.7" stroke-linecap="butt"/>
<path d="M345.6 108.5v16.6" fill="none" stroke="#000" stroke-width=".3" stroke-dasharray="30.5 1.3 1.3 1.3" stroke-dashoffset="24.1"/>
<path d="M268.2 171.7h-1.2M269.5 170.5v-1.3M269.5 173v1.2M270.7 171.7h1.3" fill="none" stroke="#000" stroke-width=".3" stroke-dasharray="30.5 1.3 1.3 1.3"/>
<path d="M410 255.7v14.9" fill="none" stroke="#000" stroke-width=".3" stroke-dasharray="30.5 1.3 1.3 1.3" stroke-dashoffset="25"/>
<path d="M403.4 263l12.6-.1" fill="none" stroke="#000" stroke-width=".3" stroke-dasharray="30.5 1.3 1.3 1.3" stroke-dashoffset="26.1"/>
<path d="M216 248v5" fill="none" stroke="#000" stroke-width=".3" stroke-dasharray="30.5 1.3 1.3 1.3" stroke-dashoffset="29.9"/>
<path d="M120.9 58.4v-21M154.9 57.9v-21M254.9 58.3v-21M288.7 58.1v-21" fill="none" stroke="#f00" stroke-width=".3" stroke-dasharray="30.5 1.3 1.3 1.3" stroke-dashoffset="21.9"/>
<g fill="#000">
<path d="M331.6 119.4l.6 .2-.6 .2z"/>
<path d="M84.4 20.6l.6-.2v.3zM154.3 20.4l.6 .2-.6 .1zM84.4 28l.6-.2v.3zM120.3 27.8l.6 .2-.6 .1z"/>
<path d="M172.8 36.9l.1 .6h-.3zM172.6 57.3h.3l-.1 .6zM365.1 91.1l.2 .6h-.3zM365 120.5h.3l-.2 .6zM296.7 160.5l.2 .6h-.3zM296.6 182.4h.3l-.2 .6zM301.1 158.3l.1 .6h-.3zM300.9 184.6h.3l-.1 .6zM341.3 169.6l.2 .6h-.4zM341.1 174h.4l-.2 .6z"/>
<path d="M183.3 27.8l.6 .2-.6 .1zM125.9 28l.6-.2v.3z"/>
<path d="M293.9 27.5l.6 .1-.6 .2zM288.7 27.6l.6-.1v.3zM254.3 20.4l.6 .2-.6 .1zM154.9 20.6l.6-.2v.3z"/>
<path d="M84.4 86.4l.6-.1v.3zM293.9 86.3l.6 .1-.6 .2zM141.9 31.4l.6-.1v.3zM167.3 31.3l.6 .1-.6 .2zM141.9 59l-.2 .6h.3zM154.9 58.7l-.2 .6h.3zM84.4 149.3l.6-.2v.3zM131.4 149.1l.6 .2-.6 .1zM133.2 171.7l.6 .2v-.3zM132 149.3l.6-.2v.3zM181.4 149.1l.6 .2-.6 .1zM132 184.1l-.2 .6h.3zM269.4 184.1l-.2 .6h.4z"/>
<path d="M345.5 123.2l.6-.2v.4zM358.5 123l.6 .2-.6 .2z"/>
<path d="M344.9 123l.6 .2-.6 .2zM332.2 123.2l.6-.2v.4z"/>
<path d="M232 149.3l.6-.1v.3zM268.9 149.2l.6 .1-.6 .2zM182 149.3l.6-.1v.3zM231.4 149.2l.6 .1-.6 .2z"/>
<path d="M293.9 149.1l.6 .2-.6 .1zM269.5 149.3l.6-.2v.3zM347.7 167.5l.6 .2-.6 .1zM346.3 167.7l.6-.2v.3z"/>
</g>
<g font-size="6.3">
<text x="282.1" y="250.3">名称</text>
<text x="347.1" y="250.3">图号</text>
<text x="282.1" y="260.3">材质</text>
<text x="347.1" y="260.3">质量</text>
<text x="383.3" y="262.1">视</text>
<text x="383.3" y="269.9">图</text>
<text x="282.1" y="270.3">版次</text>
<text x="347.1" y="270.3">比例</text>
</g>
<g font-size="4.2">
<text x="4.8" y="237.6">注意：1.行走平行度（正面+侧面），450行程内，≤±0.03mm，1000行程内，≤±0.05mm。</text>
<text x="12.2" y="243.3">2.本体形变，450行程内，≤±0.03mm，1000行程内，≤±0.05mm。</text>
<text x="18.6" y="251.3">型号/规格</text>
<text x="70.6" y="251.3">GTH5-200-BC-M10-C4</text>
<text x="301.9" y="249.5">GTH5-200-BC-M10-C4</text>
<text x="14.4" y="258.3">螺杆型号/规格</text>
<text x="19.7" y="263.9">有效行程</text>
<text x="63.7" y="258.3">1205</text>
<text x="86.5" y="263.9">200</text>
<text x="89.9" y="258.3">1210</text>
<text x="111.7" y="258.3">1220</text>
<text x="19.7" y="269.5">精度等级</text>
<text x="87.6" y="269.5">C7</text>
<text x="259" y="267">2022/7/23</text>
<text x="19.7" y="275.2">马达容量</text>
<text x="74.9" y="275.2">100W（无刹车）</text>
<text x="15.5" y="280.8">重复定位精度</text>
<text x="86.7" y="280.8">0.02</text>
<text x="9.1" y="286.4">感应开关方式及数量</text>
<text x="72.7" y="286.4">外挂型三只（C4）</text>
<text x="15.5" y="292">建议最快速度</text>
<text x="60.5" y="292">250MM/S</text>
<text x="86.7" y="292">500MM/S</text>
<text x="107.4" y="292">1000MM/S</text>
</g>
<g font-size="4.1">
<text x="274.4" y="173.4">I</text>
<text x="367.6" y="168.9">I</text>
<text x="363.5" y="174.1">1 : 1</text>
</g>
<g font-size="3.5">
<text x="105.2" y="21.8">141 滑台原点位置</text>
<text x="195.3" y="21.8">200 有效行程</text>
<text x="96.9" y="27.5">73</text>
<text x="104.3" y="27.5">1</text>
<text x="158.4" y="29.2">116</text>
<text x="296.3" y="28.9">11.50</text>
<text x="309" y="28.9">1 滑台极限位置</text>
<text x="91" y="31">滑台极限位置</text>
<text x="159.1" y="32.7">52</text>
<text x="174" y="48.8" transform="rotate(-90 174 48.8)">42</text>
<text x="120.9" y="69.7">4 x M5 贯穿</text>
<text x="156.5" y="69.8">2 x</text>
<text x="168" y="69.8">3 H7</text>
<text x="181.9" y="69.8">7</text>
<text x="192.3" y="87.7">420.20</text>
<text x="366.4" y="106.7" transform="rotate(-90 366.4 106.7)">60</text>
<text x="317.6" y="119.1">基准面</text>
<text x="334.7" y="124.5">26.70</text>
<text x="351.9" y="124.5">27</text>
<text x="104.9" y="150.5">95.20</text>
<text x="157.3" y="150.5">100</text>
<text x="211.7" y="150.6">100</text>
<text x="248.3" y="150.6">75</text>
<text x="279.5" y="150.5">50</text>
<text x="339" y="161.6" transform="rotate(-90 339 161.6)">+0.012</text>
<text x="342.6" y="159.9" transform="rotate(-90 342.6 159.9)">0</text>
<text x="346.1" y="157.4" transform="rotate(-90 346.1 157.4)">6</text>
<text x="342.6" y="165.2" transform="rotate(-90 342.6 165.2)">5</text>
<text x="136.2" y="171.3">2 x</text>
<text x="147.7" y="171.3">5 H7</text>
<text x="161.6" y="171.3">6</text>
<text x="298" y="173.3" transform="rotate(-90 298 173.3)">45</text>
<text x="302.4" y="173.3" transform="rotate(-90 302.4 173.3)">54</text>
<text x="352.2" y="168.9">2</text>
<text x="109.5" y="189.8">4 x M5</text>
<text x="126.1" y="189.8">15</text>
<text x="270.9" y="189.8">4 x M5</text>
<text x="287.5" y="189.8">15</text>
<text x="113.8" y="193.3">4.40 贯穿</text>
<text x="275.2" y="193.3">4.40 贯穿</text>
<text x="221.4" y="246.8">1</text>
<text x="221.4" y="251.8">2</text>
<text x="218.8" y="256.8">序号</text>
<text x="232.2" y="256.8">修 订 版 次</text>
<text x="257.5" y="256.8">设计变更编号</text>
<text x="228.2" y="261.8">设</text>
<text x="240.1" y="261.8">计</text>
<text x="252" y="261.8">变</text>
<text x="263.9" y="261.8">更</text>
<text x="219.1" y="266.7">设 计</text>
<text x="368.3" y="269.3">1:2</text>
<text x="219.1" y="271.7">校 核</text>
<text x="219.1" y="276.7">批 准</text>
<text x="222.9" y="282.7">技术要求：</text>
<text x="231.8" y="287.3">1、未标注公差全部 0.1</text>
<text x="231.7" y="291.8">2、未标注倒角全部C0.3</text>
</g>
</svg>
